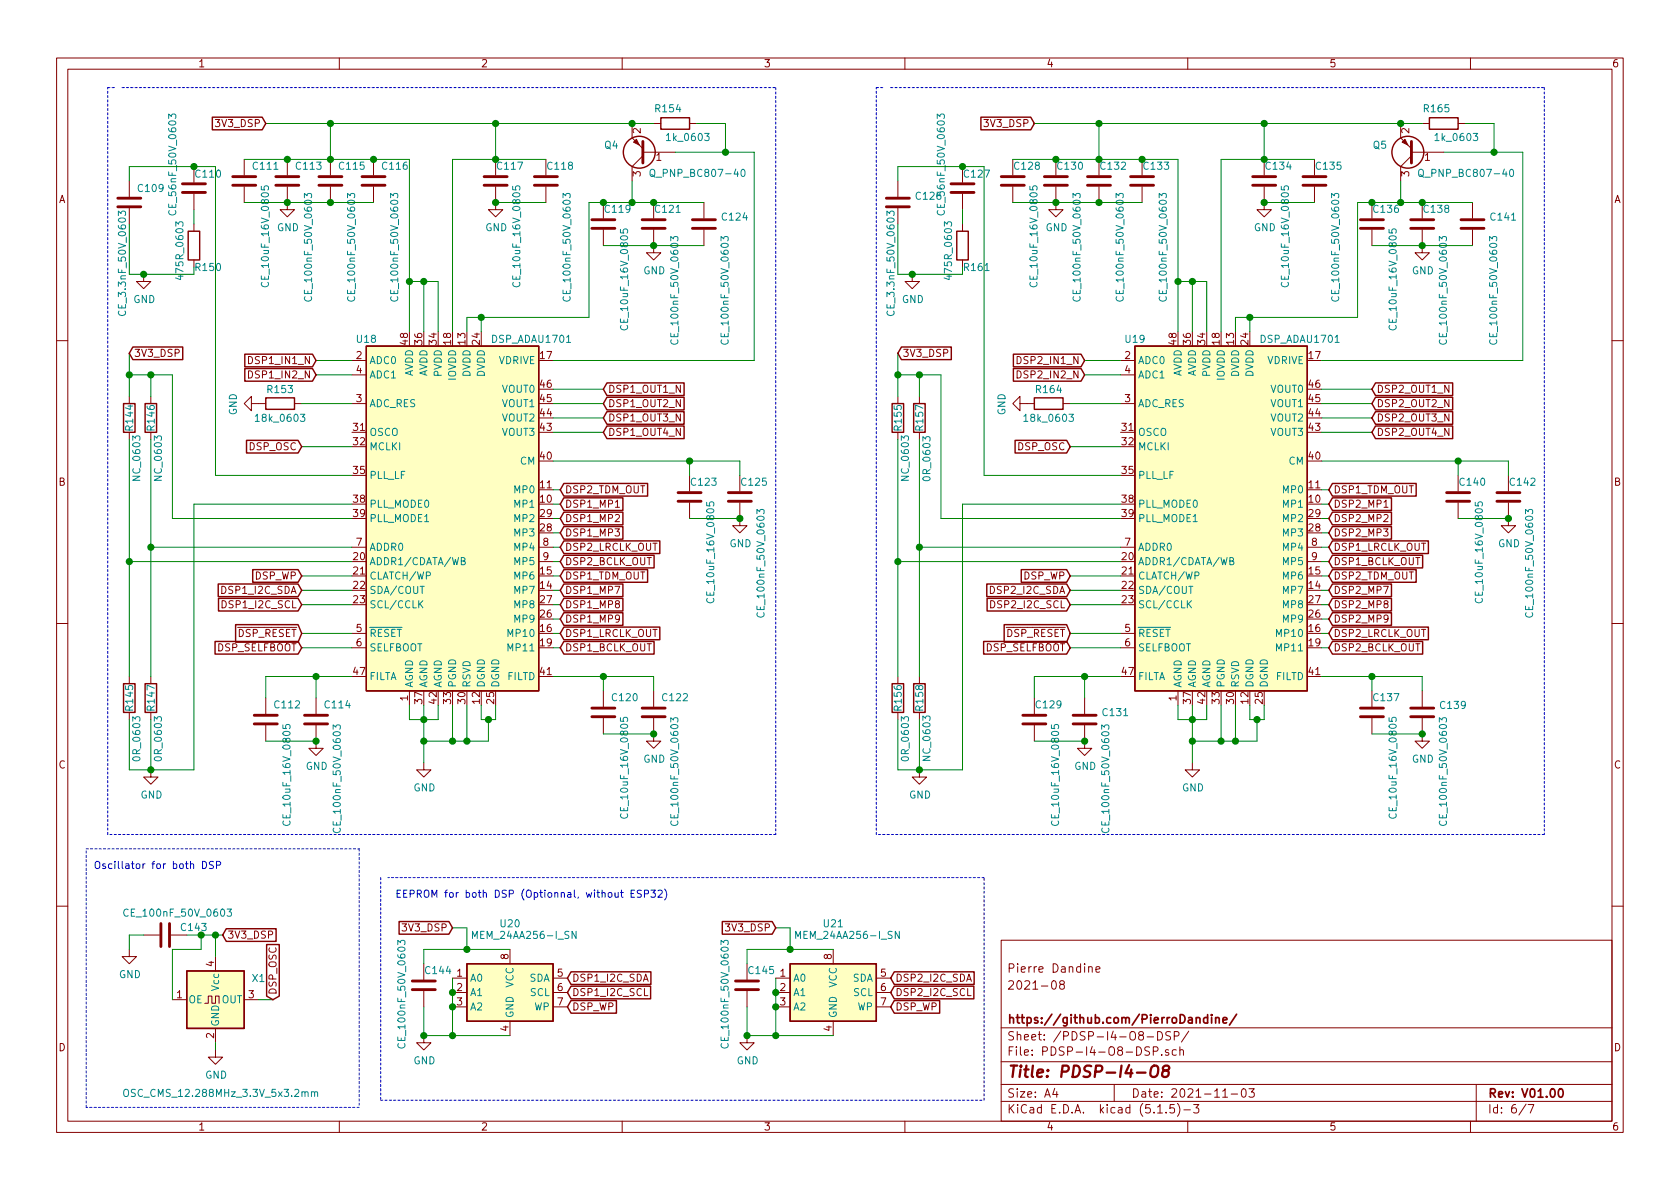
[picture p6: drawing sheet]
<svg xmlns="http://www.w3.org/2000/svg" width="297mm" height="210mm" viewBox="0 0 297 210" stroke-linecap="round" stroke-linejoin="round" font-family="sans-serif">
<g fill="none" stroke="#840000" stroke-width=".18">
<path d="M10 10.3h277v189.9h-277zM12 12.2h273v186.1h-273zM60 10.3v1.9M110 10.3v1.9M160 10.3v1.9M210 10.3v1.9M260 10.3v1.9M22.9 32v2.8M22.9 36.8v2.8M34.3 29.5v2.8M34.3 34.3v2.8M34.3 39.6v1.3"/>
<path d="M43.2 28.2v2.8M43.2 33v2.8M50.8 33v4.1h1.3l-1.3 1.2-1.3-1.2h1.3M50.8 28.2v2.8M58.4 28.2v2.8M58.4 33v2.8M66 28.2v2.8M66 33v2.8M87.6 33v4.1h1.3l-1.3 1.2-1.2-1.2h1.2M87.6 28.2v2.8M96.5 28.2v2.8M96.5 33v2.8"/>
<path d="M106.7 35.8v2.8M111.8 21.8v2.6l1.9 1.9M113.7 26.9h5.7M113.7 27.6l-1.9 1.9v2.5M115.6 35.8v2.8M115.6 21.8h1.2M121.9 21.8h1.3M124.5 35.8v2.8M158.7 32v2.8M158.7 36.8v2.8M170.2 29.5v2.8M170.2 34.3v2.8"/>
<path d="M170.2 39.6v1.3M179.1 28.2v2.8M179.1 33v2.8M186.7 33v4.1h1.3l-1.3 1.2-1.3-1.2h1.3M186.7 28.2v2.8M194.3 28.2v2.8M194.3 33v2.8M201.9 28.2v2.8M201.9 33v2.8M223.5 33v4.1h1.3l-1.3 1.2-1.3-1.2h1.3M223.5 28.2v2.8M232.4 28.2v2.8"/>
<path d="M232.4 33v2.8M242.6 35.8v2.8M247.6 21.8v2.6l2 1.9M249.6 27.6l-2 1.9v2.5M249.6 26.9h5.7M251.5 21.8h1.2M251.5 35.8v2.8M257.8 21.8h1.3M260.3 35.8v2.8M25.4 48.5v1.3h1.3l-1.3 1.2-1.3-1.2h1.3M34.3 46v1.2M106.7 40.6v2.8"/>
<path d="M115.6 40.6v4.1h1.2l-1.2 1.3-1.3-1.3h1.3M124.5 40.6v2.8M161.3 48.5v1.3h1.3l-1.3 1.2-1.3-1.2h1.3M170.2 46v1.2M242.6 40.6v2.8M251.5 40.6v4.1h1.2l-1.2 1.3-1.3-1.3h1.3M260.3 40.6v2.8M10 60.2h2M22.9 70.1v1.3M22.9 76.4v1.3M26.7 70.1v1.3M26.7 76.4v1.3"/>
<path d="M43.9 63a.64 .64 0 0 1 .8 .7 .64 .64 0 0 1-.8 .6zM43.9 65.6a.64 .64 0 0 1 .8 .6 .64 .64 0 0 1-.8 .6zM44.4 71.4v-1.3l-1.2 1.3 1.2 1.2v-1.2h2.6M52.1 71.4h1.2M62.2 71.4h2.6M62.2 63.7h2.6M62.2 66.3h2.6M158.7 70.1v1.3M158.7 76.4v1.3M162.6 70.1v1.3M162.6 76.4v1.3M179.8 65.6a.64 .64 0 0 1 .7 .6 .64 .64 0 0 1-.7 .6z"/>
<path d="M179.8 63a.64 .64 0 0 1 .7 .7 .64 .64 0 0 1-.7 .6zM180.3 71.4v-1.3l-1.2 1.3 1.2 1.2v-1.2h2.6M188 71.4h1.2M198.1 71.4h2.6M198.1 63.7h2.6M198.1 66.3h2.6M285 60.2h2M62.2 96.8h2.6M95.2 96.8h2.6M95.2 99.3h2.6M108.8 89.7h.7M121.9 84.1v2.8"/>
<path d="M121.9 88.9v2.8M130.8 88.9v4.1h1.3l-1.3 1.2-1.3-1.2h1.3M130.8 84.1v2.8M198.1 96.8h2.6M231.1 96.8h2.6M231.1 99.3h2.6M244.7 89.7h.7M257.8 84.1v2.8M257.8 88.9v2.8M266.7 88.9v4.1h1.3l-1.3 1.2-1.3-1.2h1.3M266.7 84.1v2.8M10 110.3h2"/>
<path d="M22.9 119.6v1.3M26.7 119.6v1.3M62.2 112h2.6M62.2 114.5h2.6M158.7 119.6v1.3M162.6 119.6v1.3M198.1 112h2.6M198.1 114.5h2.6M285 110.3h2M22.9 126v1.2M26.7 136.1v1.3h1.2l-1.2 1.3-1.3-1.3h1.3M26.7 126v1.2"/>
<path d="M47 123.4v2.8M47 128.3v2.8M55.9 128.3v4h1.2l-1.2 1.3-1.3-1.3h1.3M55.9 123.4v2.8M72.4 122.2v2.5M74.9 134.9v1.2h1.3l-1.3 1.3-1.2-1.3h1.2M106.7 122.2v2.8M106.7 127v2.8M115.6 127v4.1h1.2l-1.2 1.2-1.3-1.2h1.3M115.6 122.2v2.8M158.7 126v1.2M162.6 136.1v1.3h1.2l-1.2 1.3-1.3-1.3h1.3"/>
<path d="M162.6 126v1.2M182.9 123.4v2.8M182.9 128.3v2.8M191.8 128.3v4h1.2l-1.2 1.3-1.3-1.3h1.3M191.8 123.4v2.8M208.3 122.2v2.5M210.8 134.9v1.2h1.3l-1.3 1.3-1.3-1.3h1.3M242.6 122.2v2.8M242.6 127v2.8M251.5 127v4.1h1.2l-1.2 1.2-1.3-1.2h1.3M251.5 122.2v2.8M10 160.2h2"/>
<path d="M22.9 167.9v1.3h1.2l-1.2 1.2-1.3-1.2h1.3M25.4 165.3h2.8M30.2 165.3h2.8M30.5 176.8h2.5M36.2 177.4h.6v-1.3h.7v1.3h.6v-1.3h.6v1.3M38.1 169.2v2.5M43.2 176.8h2.5M74.9 170.4v2.8M74.9 175.3v2.7M80 173h2.5M80 175.5h2.5M80 178h2.5"/>
<path d="M90.2 167.9v2.5M97.8 173h2.5M97.8 175.5h2.5M97.8 178h2.5M113.9 174.8v1.3h.7M132.1 170.4v2.8M132.1 175.3v2.7M137.2 173h2.5M137.2 175.5h2.5M137.2 178h2.5M147.3 167.9v2.5M154.9 173h2.6"/>
<path d="M154.9 175.5h2.6M154.9 178h2.6M171.1 174.8v1.3h.6M177 166.3h108v32h-108zM186.1 173.6l.3-.2a.94 .94 0 0 1 0 1.5l-.4-.3-.1-.6zM187.6 174.1l-.2-.3 .1-.3a.48 .48 0 0 1 .6 .1v.4a.52 .52 0 0 0-.7 .2 .52 .52 0 0 0 .1 .6l.4 .1 .2-.1 .1-.4-.3-.3M192.5 171.1l.2-.2 .4 .1v.9M193.8 171.4l.7-.1-.1-.3-.4-.1-.2 .2v.8h.6M285 160.2h2M38.1 185.7v1.2h1.3l-1.3 1.3-1.3-1.3h1.3M38.1 181.9v2.5M60 198.3v1.9"/>
<path d="M74.9 183.1v1.3h1.3l-1.3 1.3-1.2-1.3h1.2M90.2 180.6v2.5M110 198.3v1.9M132.1 183.1v1.3h1.2l-1.2 1.3-1.3-1.3h1.3M147.3 180.6v2.5M160 198.3v1.9M177 194.8h108M177 191.8h108M177 187.8h108M177 181.8h108M186.5 192.5l-.4 1h1M186.8 193v1"/>
<path d="M197 191.8v3M202.8 183.4h1.2M203.9 185.9l.7-.1 .1-.2-.1-.4-.7-.1v1.5M204.7 182.4a.76 .76 0 0 1 .8 .8 .76 .76 0 0 1-.8 .7zM204.7 196.8h.8M205.4 186.5v.1M206.2 196.7v.1M206.6 185.7l-.4-.1-.2 .2 .1 .2 .5 .2v.3h-.6M207 182.5l-.6-.1-.3 .3 .1 .3 .7 .4v.4l-.2 .1-.6-.1M207.6 195.3h-.7l-.1 .7 .2-.1 .5 .1 .2 .2-.1 .5-.2 .1-.6-.1M207.6 183.2l.7-.1 .2-.2-.1-.3-.2-.2h-.6v1.5M208 185.7l-.5-.1-.2 .3v.6l.2 .1 .5-.1"/>
<path d="M208.2 195.1a1.71 1.71 0 0 1 0 2.3M208.6 185.7l.2-.1 .4 .1v.9M208.6 185.1v1.5M209.3 196.3h1.2M210 198.3v1.9M210.2 182.3l-1.3 2M211 195.3h1l-.5 .6 .4 .1v.7l-.2 .1-.7-.1M216.2 194h.8M217.7 193.5h1.1M219.6 192.7l.4-.2a.94 .94 0 0 1 0 1.5 .82 .82 0 0 1-.4-1.3zM220.8 192.5h1l-.5 .6 .4 .1v.7l-.2 .1-.7-.1M260 198.3v1.9"/>
<path d="M261 191.8v6.5M269.8 195.2l-1.2 2M270.2 195.3h1l-.6 1.5"/>
</g>
<path d="M213.5 179.4v1.5M214.2 179.4v.2M214.2 179.9v1M214.9 179.9v1M218.6 179.3l-1.2 2M213.5 180l-.4-.1-.3 .3 .1 .6 .2 .1 .4-.1M214.9 180.1l.3-.2 .3 .1 .1 .9M216.2 180.4l.7-.1v-.3l-.5-.1-.2 .2 .1 .7h.6M275.7 192.7l.2-.2a.81 .81 0 0 1 .6 .6 .81 .81 0 0 1-.3 .8l-.2 .1a.79 .79 0 0 1-.3-1.3z" fill="none" stroke="#840000" stroke-width=".3"/>
<path d="M201 189.7h1.5M203.6 188.7a.67 .67 0 0 1 1.1 0 1.43 1.43 0 0 1-.5 1.7l-.6-.1a1.41 1.41 0 0 1 0-1.6zM205.9 189.3l-.2-.2a.46 .46 0 0 1 .3-.7h.4l.3 .2a.45 .45 0 0 1-.4 .7h-.4a.66 .66 0 0 0-.3 1 .65 .65 0 0 0 .9 0 .65 .65 0 0 0 0-.9l-.2-.1" fill="none" stroke="#840000" stroke-width=".41"/>
<g fill="none" stroke="#840000" stroke-width=".51">
<path d="M20.8 36.6h4.1M20.8 35h4.1M32.3 34h4M32.3 32.5h4M41.1 31.2h4.1M41.1 32.8h4.1M48.8 31.2h4M48.8 32.8h4M56.4 31.2h4.1M56.4 32.8h4.1M64 31.2h4.1M64 32.8h4.1"/>
<path d="M85.6 31.2h4.1M85.6 32.8h4.1M94.5 31.2h4.1M94.5 32.8h4.1M104.6 38.9h4.1M113.5 38.9h4.1M113.7 25v3.8M122.4 38.9h4.1M156.7 36.6h4.1M156.7 35h4.1M168.1 34h4.1M168.1 32.5h4.1"/>
<path d="M177 31.2h4.1M177 32.8h4.1M184.7 31.2h4M184.7 32.8h4M192.3 31.2h4M192.3 32.8h4M199.9 31.2h4.1M199.9 32.8h4.1M221.5 31.2h4.1M221.5 32.8h4.1M230.4 31.2h4M230.4 32.8h4"/>
<path d="M240.5 38.9h4.1M249.4 38.9h4.1M249.6 25v3.8M258.3 38.9h4.1M104.6 40.4h4.1M113.5 40.4h4.1M122.4 40.4h4.1M240.5 40.4h4.1M249.4 40.4h4.1M258.3 40.4h4.1M119.9 87.1h4.1M119.9 88.6h4.1"/>
<path d="M128.8 87.1h4M128.8 88.6h4M255.8 87.1h4M255.8 88.6h4M264.7 87.1h4M264.7 88.6h4M45 126.5h4M45 128h4M53.8 126.5h4.1M53.8 128h4.1M104.6 125.2h4.1M104.6 126.7h4.1"/>
<path d="M113.5 125.2h4.1M113.5 126.7h4.1M180.8 126.5h4.1M180.8 128h4.1M189.7 126.5h4.1M189.7 128h4.1M240.5 125.2h4.1M240.5 126.7h4.1M249.4 125.2h4.1M249.4 126.7h4.1M28.4 163.3v4.1M30 163.3v4.1"/>
<path d="M72.9 173.5h4.1M72.9 175h4.1M130 173.5h4.1M130 175h4.1"/>
</g>
<g fill="none" stroke="#008484" stroke-width=".18">
<path d="M20.9 38.1v-.8l.5 .5 .1-.4 .5-.1 .2 .3-.1 .5M29.8 20.9v-.7l.5 .4 .1-.4h.5l.2 .2-.1 .5M29.9 37.2a.6 .6 0 0 0 .5 .9 .6 .6 0 0 0 .7-.6l-.1-.3M46.2 32.9v.6l.6 .1-.1-.5 .2-.2h.3l.3 .2-.2 .5M53.8 35v-.8l.5 .4 .1-.3h.6l.1 .1-.1 .6M61.4 35v-.8l.5 .4 .2-.3h.5l.1 .1-.1 .6M69.1 35v-.8l.4 .4 .2-.3h.5l.1 .1-.1 .6M90.7 32.9v.6l.6 .1-.2-.5 .3-.2h.3l.2 .2-.1 .5M99.5 35v-.8l.5 .4 .2-.3h.5l.1 .1-.1 .6M115 30.1l.1-.1a.42 .42 0 0 1 .6 .1 .88 .88 0 0 1-.2 1.1h-.4a1.07 1.07 0 0 1-.1-1.1zM115.2 30.9l.6 .4M131.2 30l.1-.1a.69 .69 0 0 1 .4 .7 .69 .69 0 0 1-.4 .6 .83 .83 0 0 1-.1-1.2z"/>
<path d="M156.8 38.1v-.8l.5 .5 .1-.4 .5-.1 .2 .3-.1 .5M165.7 20.9v-.7l.5 .4 .1-.4h.5l.2 .2-.1 .5M165.8 37.2a.6 .6 0 0 0 .5 .9 .6 .6 0 0 0 .7-.6l-.1-.3M182.1 32.9v.6l.6 .1-.1-.5 .2-.2h.3l.3 .2-.2 .5M189.7 35v-.8l.5 .4 .1-.3h.6l.1 .5-.1 .2M197.3 35v-.8l.5 .4 .1-.3h.6l.1 .1-.1 .6M205 35v-.8l.4 .4 .2-.3h.6v.5l-.1 .2M226.5 32.9v.6l.7 .1-.2-.5 .3-.2h.3l.2 .2-.1 .5M235.4 35v-.8l.5 .4 .1-.3h.7v.5l-.1 .2M250.9 30.1l.1-.1a.42 .42 0 0 1 .6 .1 .88 .88 0 0 1-.2 1.1h-.4a1.07 1.07 0 0 1-.1-1.1zM251.1 30.9l.6 .4M267 30.1l.2-.2a.69 .69 0 0 1 .4 .7 .69 .69 0 0 1-.4 .6l-.2-.2-.1-.3z"/>
<path d="M21.1 55a.6 .6 0 0 0 .4 .8 .6 .6 0 0 0 .7-.6l-.1-.2M46.3 49.9a.6 .6 0 0 0 .5 .9 .6 .6 0 0 0 .7-.6l-.2-.3M53.9 52.5a.6 .6 0 0 0 .5 .8 .6 .6 0 0 0 .7-.6l-.1-.2M61.6 52.5a.6 .6 0 0 0 .4 .8 .6 .6 0 0 0 .7-.6l-.1-.2M69.2 52.5a.6 .6 0 0 0 .4 .8 .6 .6 0 0 0 .7-.6l-.1-.2M90.8 49.9a.6 .6 0 0 0 .4 .9 .6 .6 0 0 0 .7-.6l-.1-.3M99.7 52.5a.6 .6 0 0 0 .4 .8 .6 .6 0 0 0 .7-.6l-.1-.2M109.7 40.6v.6h.6l-.1-.5 .2-.2h.3l.3 .2-.2 .5M109.8 57.6a.6 .6 0 0 0 .5 .8 .6 .6 0 0 0 .7-.6l-.2-.2M118.6 42.6v-.8l.5 .4 .1-.3h.5l.2 .2-.2 .5M127.5 42.6v-.8l.5 .4 .1-.3h.5l.2 .2-.2 .5M156.9 55a.6 .6 0 0 0 .5 .8 .6 .6 0 0 0 .7-.6l-.1-.2"/>
<path d="M182.2 49.9a.6 .6 0 0 0 .4 .9 .6 .6 0 0 0 .8-.6l-.2-.3M189.8 52.5a.6 .6 0 0 0 .5 .8 .6 .6 0 0 0 .7-.6l-.1-.2M197.5 52.5a.6 .6 0 0 0 .4 .8 .6 .6 0 0 0 .7-.6l-.1-.2M205.1 52.5a.6 .6 0 0 0 .4 .8 .6 .6 0 0 0 .7-.6l-.1-.2M226.7 49.9a.6 .6 0 0 0 .4 .9 .6 .6 0 0 0 .7-.6l-.1-.3M235.6 52.5a.6 .6 0 0 0 .4 .8 .6 .6 0 0 0 .7-.6l-.1-.2M245.6 40.6v.6h.6l-.1-.5 .2-.2h.3l.3 .2-.2 .5M245.7 57.6a.6 .6 0 0 0 .4 .8 .6 .6 0 0 0 .8-.6l-.2-.2M254.5 42.6v-.8l.5 .4 .1-.3h.5l.2 .2-.2 .5M263.4 42.6v-.8l.5 .4 .1-.3h.5l.1 .2-.1 .5M45.1 73.6l.4-.4v1.3M45.1 74.5h.7"/>
<path d="M100.2 60.5h.7M118.7 60.1a.6 .6 0 0 0 .4 .8 .6 .6 0 0 0 .8-.6l-.2-.2M127.6 60.1a.6 .6 0 0 0 .4 .8 .6 .6 0 0 0 .8-.6l-.2-.2M181 73.6l.4-.4v1.3M181 74.5h.7M236.1 60.5h.7M254.6 60.1a.6 .6 0 0 0 .4 .8 .6 .6 0 0 0 .8-.6l-.2-.2M263.5 60.1a.6 .6 0 0 0 .4 .8 .6 .6 0 0 0 .7-.6l-.1-.2M81.6 99.2h.5l.1-.2-.1-.3-.5-.1v1.3h.4l.2-.2 .1-.3-.3-.2M124.9 88.8v.6l.7 .1-.2-.5 .3-.3h.3l.2 .3-.1 .5M133.8 90.9v-.8l.5 .4 .1-.4h.6l.1 .2-.1 .6M217.4 99.2h.6l.1-.2-.1-.3-.6-.1v1.3h.5l.2-.2 .1-.3-.3-.2"/>
<path d="M260.8 88.8v.6l.6 .1-.1-.5 .3-.3h.3l.2 .3-.1 .5M269.7 90.9v-.8l.5 .4 .1-.4h.6l.1 .2-.1 .6M74.2 106.8l.6 .7M74.8 106.2l-.8 .8M125.1 105.8a.6 .6 0 0 0 .4 .8 .6 .6 0 0 0 .7-.6l-.1-.2M134 108.4a.6 .6 0 0 0 .4 .8 .6 .6 0 0 0 .7-.6l-.1-.2M210.1 106.8l.6 .7M210.7 106.2l-.8 .8M261 105.8a.6 .6 0 0 0 .4 .8 .6 .6 0 0 0 .7-.6l-.1-.2M269.8 108.4a.6 .6 0 0 0 .5 .8 .6 .6 0 0 0 .7-.6l-.1-.2M50 128.2v.6h.6l-.1-.4 .2-.3h.4l.2 .3-.1 .4M58.9 129v-.8l.5 .4 .1-.4h.5l.2 .2-.2 .6"/>
<path d="M109.7 126.9v.6l.6 .1-.1-.5 .2-.3h.3l.3 .3-.2 .5M118.6 127.7v-.8l.5 .4 .1-.3h.5l.2 .1-.2 .6M185.9 128.2v.6h.6l-.1-.4 .2-.3h.3l.3 .3-.2 .4M194.8 129v-.8l.5 .4 .1-.4 .6 .1 .1 .5-.2 .2M245.6 126.9v.6l.6 .1-.1-.5 .2-.3h.3l.3 .3-.2 .5M254.5 127.7v-.8l.5 .4 .1-.3h.5l.2 .1-.2 .6M50.1 145.2a.6 .6 0 0 0 .5 .8 .6 .6 0 0 0 .7-.6l-.1-.2M59 146.5a.6 .6 0 0 0 .5 .8 .6 .6 0 0 0 .7-.6l-.2-.2M109.8 143.9a.6 .6 0 0 0 .5 .8 .6 .6 0 0 0 .7-.6l-.2-.2M118.7 145.2a.6 .6 0 0 0 .4 .8 .6 .6 0 0 0 .8-.6l-.2-.2M186 145.2a.6 .6 0 0 0 .5 .8 .6 .6 0 0 0 .7-.6l-.2-.2M194.9 146.5a.6 .6 0 0 0 .4 .8 .6 .6 0 0 0 .8-.6l-.2-.2"/>
<path d="M245.7 143.9a.6 .6 0 0 0 .4 .8 .6 .6 0 0 0 .8-.6l-.2-.2M254.6 145.2a.6 .6 0 0 0 .4 .8 .6 .6 0 0 0 .8-.6l-.2-.2M22.7 160.9a.6 .6 0 0 0-.9 .4 .6 .6 0 0 0 .6 .7l.3-.1M40.2 160.8h.7l-.4 .4 .4 .2v.5l-.2 .1-.5-.1M70.3 167.1v-.8l.5 .4 .1-.4h.6l.1 .2-.1 .6M83.5 166v-1.3l.4 .9 .5-.9v1.3M101.9 164.7v1.3l-.8-1.3v1.3M127.5 167.1v-.8l.5 .4 .1-.4h.5l.2 .2-.2 .6M140.7 166v-1.3l.4 .9 .4-.9v1.3M159 164.7v1.3l-.7-1.3v1.3M21.9 192.8l.3-.2a.45 .45 0 0 1 .5 .5v.4l-.1 .3h-.6a1 1 0 0 1-.1-1zM55.1 193.2l.2-.1h.3v.8"/>
<path d="M55.6 193.2l.2-.1h.3l.1 .8M70.5 184.6a.6 .6 0 0 0 .4 .8 .6 .6 0 0 0 .7-.6l-.1-.2M127.6 184.6a.6 .6 0 0 0 .4 .8 .6 .6 0 0 0 .8-.6l-.2-.2"/>
</g>
<g fill="none" stroke="#840000" stroke-width=".25">
<path d="M37.5 20.7h8.9l.6 1.1-.6 1.2h-8.9zM116.8 20.8h5.1v2.1h-5.1zM173.4 20.7h8.8l.7 1.1-.7 1.2h-8.8zM252.7 20.8h5.1v2.1h-5.1zM33.3 40.9h2v5.1h-2zM169.2 40.9h2v5.1h-2zM21.8 71.4h2.1v5h-2.1zM23.5 61.4h8.8v2.2h-8.8l-.6-1.1zM25.7 71.4h2v5h-2zM43.3 62.6h11.9l.7 1.1-.7 1.2h-11.9zM43.3 65.2h11.9l.7 1.1-.7 1.1h-11.9zM43.6 77.9h9.1l.6 1.1-.6 1.1h-9.1z"/>
<path d="M47 70.4h5.1v2h-5.1zM64.8 61.2h30.4v61h-30.4zM107.3 67.7h13.7v2.2h-13.7l-.6-1.1zM107.3 75.3h13.7v2.3h-13.7l-.6-1.2zM107.3 72.8h13.7v2.2h-13.7l-.6-1.1zM107.3 70.3h13.7v2.2h-13.7l-.6-1.1zM157.7 71.4h2.1v5h-2.1zM159.4 61.4h8.8v2.2h-8.8l-.7-1.1zM161.5 71.4h2.1v5h-2.1zM179.2 65.2h11.9l.7 1.1-.7 1.1h-11.9zM179.2 62.6h11.9l.7 1.1-.7 1.2h-11.9zM179.5 77.9h9.1l.6 1.1-.6 1.1h-9.1z"/>
<path d="M182.9 70.4h5.1v2h-5.1zM200.7 61.2h30.4v61h-30.4zM243.2 72.8h13.6v2.2h-13.6l-.6-1.1zM243.2 75.3h13.6v2.3h-13.6l-.6-1.2zM243.2 70.3h13.6v2.2h-13.6l-.6-1.1zM243.2 67.7h13.6v2.2h-13.6l-.6-1.1zM99.7 85.5h14.8v2.2h-14.8l-.6-1.1zM99.7 95.7h17v2.2h-17l-.6-1.1zM99.7 98.2h15.9v2.2h-15.9l-.6-1.1zM99.7 88h10.4v2.3h-10.4l-.6-1.2zM99.7 90.6h10.4v2.2h-10.4l-.6-1.1zM99.7 93.1h10.4v2.2h-10.4l-.6-1.1z"/>
<path d="M235.6 88h10.4v2.3h-10.4l-.7-1.2zM235.6 93.1h10.4v2.2h-10.4l-.7-1.1zM235.6 90.6h10.4v2.2h-10.4l-.7-1.1zM235.6 98.2h15.9v2.2h-15.9l-.7-1.1zM235.6 95.7h17v2.2h-17l-.7-1.1zM235.6 85.5h14.8v2.2h-14.8l-.7-1.1zM38 113.4h14.7l.6 1.1-.6 1.2h-14.7zM38.6 103.3h14.1l.6 1.1-.6 1.1h-14.1zM38.6 105.8h14.1l.6 1.1-.6 1.1h-14.1zM41.7 110.5h11l.6 1.5-.6 1.6h-11zM44.7 100.7h8l.6 1.1-.6 1.2h-8zM99.7 100.7h14.8v2.3h-14.8l-.6-1.2z"/>
<path d="M99.7 110.9h17v2.2h-17l-.6-1.1zM99.7 113.4h15.9v2.3h-15.9l-.6-1.2zM99.7 103.3h10.4v2.2h-10.4l-.6-1.1zM99.7 105.8h10.4v2.2h-10.4l-.6-1.1zM99.7 108.4h10.4v2.2h-10.4l-.6-1.1zM173.9 113.4h14.7l.6 1.1-.6 1.2h-14.7zM174.5 103.3h14.1l.6 1.1-.6 1.1h-14.1zM174.5 105.8h14.1l.6 1.1-.6 1.1h-14.1zM177.5 110.5h11.1l.6 1.5-.6 1.6h-11.1zM180.6 100.7h8l.6 1.1-.6 1.2h-8zM235.6 108.4h10.4v2.2h-10.4l-.7-1.1zM235.6 105.8h10.4v2.2h-10.4l-.7-1.1z"/>
<path d="M235.6 103.3h10.4v2.2h-10.4l-.7-1.1zM235.6 113.4h15.9v2.3h-15.9l-.7-1.2zM235.6 110.9h17v2.2h-17l-.7-1.1zM235.6 100.7h14.8v2.3h-14.8l-.7-1.2zM21.8 120.9h2.1v5.1h-2.1zM25.7 120.9h2v5.1h-2zM157.7 120.9h2.1v5.1h-2.1zM161.5 120.9h2.1v5.1h-2.1zM33 171.7h10.2v10.2h-10.2zM40 164.2h8.8v2.3h-8.8l-.6-1.2zM47.1 167h2.3v9.1l-1.1 .7-1.2-.7zM70.6 163h8.8l.6 1.1-.6 1.1h-8.8z"/>
<path d="M82.5 170.4h15.3v10.2h-15.3zM101 171.9h14.1v2.2h-14.1l-.7-1.1zM101 174.4h14v2.2h-14l-.7-1.1zM101 176.9h8v2.3h-8l-.7-1.2zM127.7 163h8.8l.7 1.1-.7 1.1h-8.8zM139.7 170.4h15.2v10.2h-15.2zM158.1 174.4h14.1v2.2h-14.1l-.6-1.1zM158.1 171.9h14.1v2.2h-14.1l-.6-1.1zM158.1 176.9h8v2.3h-8l-.6-1.2z"/>
<circle cx="113" cy="26.9" r="2.82"/>
<circle cx="248.9" cy="26.9" r="2.82"/>
</g>
<g fill="#ffffc2" stroke="#ffffc2" stroke-width=".18">
<path d="M33 171.7h10.2v10.2h-10.2z"/>
<path d="M139.7 170.4h15.2v10.2h-15.2z"/>
<path d="M82.5 170.4h15.3v10.2h-15.3z"/>
<path d="M64.8 61.2h30.4v61h-30.4z"/>
<path d="M200.7 61.2h30.4v61h-30.4z"/>
</g>
<g fill="#840000" stroke="#840000" stroke-width=".18">
<path d="M247.9 25.1l.5-.5 .5 1z"/>
<path d="M112 25.1l.5-.5 .5 1z"/>
</g>
<g fill="none" stroke="#0000c2" stroke-width=".18" stroke-dasharray=".4 .4">
<path d="M19 15.5h1.3M21.6 15.5h115.6M137.2 15.5v132.1M154.9 15.5h1.3M157.5 15.5h115.5M273 15.5v132.1M15.2 150.1h48.3M19 147.6v-132.1M63.5 150.1v45.7M67.3 155.2v39.4M137.2 147.6h-118.2M154.9 147.6v-132.1"/>
<path d="M174 155.2h-105.4M273 147.6h-118.1M15.2 195.8v-45.7M63.5 195.8h-48.3M67.3 194.6h106.7M174 194.6v-39.4"/>
</g>
<g fill="none" stroke="#008400" stroke-width=".18">
<path d="M22.9 32v-2.5h15.2v54.6h24.1M22.9 39.6v8.9h11.4M34.3 37.1v2.5M43.2 35.8h22.8M43.2 28.2h29.2v30.5M47 21.8h68.6M58.4 21.8v6.4M87.6 35.8h8.9M87.6 21.8v6.4M96.5 28.2h-16.5v30.5M111.8 32v3.8M119.4 26.9h13.9v36.8h-35.5"/>
<path d="M123.2 21.8h5.1v5.1M124.5 35.8h-20.4v20.3h-21.6v2.6M158.7 32v-2.5h15.3v54.6h24.1M158.7 39.6v8.9h11.5M170.2 37.1v2.5M179.1 35.8h22.8M179.1 28.2h29.2v30.5M182.9 21.8h68.6M194.3 21.8v6.4M223.5 35.8h8.9M223.5 21.8v6.4M232.4 28.2h-16.5v30.5"/>
<path d="M247.6 32v3.8M255.3 26.9h13.9v36.8h-35.5M259.1 21.8h5.1v5.1M260.3 35.8h-20.3v20.3h-21.6v2.6M72.4 49.8h5.1v8.9M74.9 49.8v8.9M85.1 56.1v2.6M106.7 43.4h17.8M208.3 49.8h5.1v8.9M210.8 49.8v8.9M221 56.1v2.6M242.6 43.4h17.7"/>
<path d="M22.9 66.3h7.6v25.4h31.7M22.9 62.5v7.6M22.9 77.7v41.9M26.7 66.3v3.8M26.7 77.7v41.9M53.3 71.4h8.9M53.3 79h8.9M55.9 63.7h6.3M55.9 66.3h6.3M97.8 71.4h8.9M97.8 76.4h8.9M97.8 73.9h8.9"/>
<path d="M97.8 68.8h8.9M158.7 66.3h7.7v25.4h31.7M158.7 62.5v7.6M158.7 77.7v41.9M162.6 66.3v3.8M162.6 77.7v41.9M189.2 71.4h8.9M189.2 79h8.9M191.8 63.7h6.3M191.8 66.3h6.3M233.7 71.4h8.9M233.7 76.4h8.9"/>
<path d="M233.7 73.9h8.9M233.7 68.8h8.9M22.9 99.3h39.3M26.7 96.8h35.5M62.2 89.1h-27.9v47h-11.4v-8.9M97.8 96.8h1.3M97.8 94.2h1.3M97.8 91.7h1.3M97.8 89.1h1.3M97.8 99.3h1.3M97.8 86.6h1.3M97.8 81.5h33v2.6"/>
<path d="M121.9 91.7h8.9M121.9 81.5v2.6M158.7 99.3h39.4M162.6 96.8h35.5M198.1 89.1h-27.9v47h-11.5v-8.9M233.7 96.8h1.2M233.7 94.2h1.2M233.7 91.7h1.2M233.7 89.1h1.2M233.7 99.3h1.2M233.7 86.6h1.2M233.7 81.5h33v2.6"/>
<path d="M257.8 91.7h8.9M257.8 81.5v2.6M53.3 106.9h8.9M53.3 114.5h8.9M53.3 112h8.9M53.3 104.4h8.9M53.3 101.8h8.9M55.9 119.6v3.8M62.2 119.6h-15.2v3.8M97.8 106.9h1.3M97.8 119.6h17.8v2.6M97.8 114.5h1.3"/>
<path d="M97.8 112h1.3M97.8 109.5h1.3M97.8 104.4h1.3M97.8 101.8h1.3M106.7 119.6v2.6M189.2 106.9h8.9M189.2 114.5h8.9M189.2 112h8.9M189.2 104.4h8.9M189.2 101.8h8.9M191.8 119.6v3.8M198.1 119.6h-15.2v3.8"/>
<path d="M233.7 106.9h1.2M233.7 119.6h17.8v2.6M233.7 114.5h1.2M233.7 112h1.2M233.7 109.5h1.2M233.7 104.4h1.2M233.7 101.8h1.2M242.6 119.6v2.6M26.7 127.2v8.9M47 131.1h8.9M72.4 124.7v2.5h5.1v-2.5M74.9 124.7v10.2"/>
<path d="M80 124.7v6.4M82.5 124.7v6.4M85.1 124.7v2.5h2.5v-2.5M86.4 127.2v3.9h-11.5M106.7 129.8h8.9M162.6 127.2v8.9M182.9 131.1h8.9M208.3 124.7v2.5h5.1v-2.5M210.8 124.7v10.2M215.9 124.7v6.4M218.4 124.7v6.4M221 124.7v2.5h2.5v-2.5"/>
<path d="M222.2 127.2v3.9h-11.4M242.6 129.8h8.9M25.4 165.3h-2.5v2.6M33 165.3h6.4M35.6 165.3v2.6h-5.1v8.9M38.1 165.3v3.9M45.7 176.8h2.6M74.9 178v5.1h15.3M80 173v10.1M80 164.1h2.5v3.8M90.2 167.9h-15.3v2.5M132.1 178v5.1h15.2"/>
<path d="M137.2 173v10.1M137.2 164.1h2.5v3.8M147.3 167.9h-15.2v2.5M38.1 184.4v1.3"/>
</g>
<path d="M35.8 152.3a.64 .64 0 0 1 .7 .7 .64 .64 0 0 1-.7 .6zM37.7 152.4l-.4-.1-.2 .1-.1 .3 .1 .2 .5 .2 .1 .3-.2 .2-.5-.1M38.3 153l.6-.1 .1-.2-.1-.3-.1-.1h-.5v1.3M111.6 158h.4M112.2 157.4h-.6v1.3h.6M113.4 157.5l-.5-.1-.2 .1v.4l.6 .2 .1 .3-.2 .3-.5-.1M113.9 158.1l.7-.1v-.5l-.2-.1h-.5v1.3M115.1 157.4h.8l-.5 .5 .4 .1v.5l-.2 .2-.5-.2M116.4 157.5l.4-.1 .3 .4-.8 .9h.8M117.5 157.2a1.4 1.4 0 0 1 0 2" fill="none" stroke="#0000c2" stroke-width=".18"/>
<g fill="#008400" stroke="#008400" stroke-width=".25">
<circle cx="247.7" cy="21.8" r=".51"/>
<circle cx="80" cy="131.1" r=".51"/>
<circle cx="58.4" cy="28.2" r=".51"/>
<circle cx="218.4" cy="131.1" r=".51"/>
<circle cx="111.8" cy="21.8" r=".51"/>
<circle cx="58.4" cy="35.8" r=".51"/>
<circle cx="222.3" cy="127.2" r=".51"/>
<circle cx="34.3" cy="29.5" r=".51"/>
<circle cx="25.4" cy="48.5" r=".51"/>
<circle cx="194.3" cy="28.2" r=".51"/>
<circle cx="137.2" cy="183.1" r=".51"/>
<circle cx="66" cy="28.2" r=".51"/>
<circle cx="194.3" cy="35.8" r=".51"/>
<circle cx="72.4" cy="49.8" r=".51"/>
<circle cx="50.8" cy="35.8" r=".51"/>
<circle cx="139.7" cy="167.9" r=".51"/>
<circle cx="50.8" cy="28.2" r=".51"/>
<circle cx="132.1" cy="183.1" r=".51"/>
<circle cx="82.6" cy="131.1" r=".51"/>
<circle cx="74.9" cy="127.2" r=".51"/>
<circle cx="162.6" cy="96.8" r=".51"/>
<circle cx="87.6" cy="21.8" r=".51"/>
<circle cx="251.5" cy="129.8" r=".51"/>
<circle cx="191.8" cy="131.1" r=".51"/>
<circle cx="74.9" cy="131.1" r=".51"/>
<circle cx="162.6" cy="136.1" r=".51"/>
<circle cx="86.4" cy="127.2" r=".51"/>
<circle cx="128.3" cy="26.9" r=".51"/>
<circle cx="111.8" cy="35.8" r=".51"/>
<circle cx="55.9" cy="119.6" r=".51"/>
<circle cx="80" cy="175.5" r=".51"/>
<circle cx="80" cy="178" r=".51"/>
<circle cx="121.9" cy="81.5" r=".51"/>
<circle cx="137.2" cy="175.5" r=".51"/>
<circle cx="137.2" cy="178" r=".51"/>
<circle cx="162.6" cy="66.3" r=".51"/>
<circle cx="215.9" cy="131.1" r=".51"/>
<circle cx="158.8" cy="66.3" r=".51"/>
<circle cx="201.9" cy="28.2" r=".51"/>
<circle cx="130.8" cy="91.7" r=".51"/>
<circle cx="106.7" cy="119.6" r=".51"/>
<circle cx="251.5" cy="43.4" r=".51"/>
<circle cx="80" cy="183.1" r=".51"/>
<circle cx="251.5" cy="35.8" r=".51"/>
<circle cx="82.6" cy="167.9" r=".51"/>
<circle cx="74.9" cy="183.1" r=".51"/>
<circle cx="242.6" cy="35.8" r=".51"/>
<circle cx="221" cy="56.1" r=".51"/>
<circle cx="55.9" cy="131.1" r=".51"/>
<circle cx="106.7" cy="35.8" r=".51"/>
<circle cx="115.6" cy="129.8" r=".51"/>
<circle cx="38.1" cy="165.3" r=".51"/>
<circle cx="85.1" cy="56.1" r=".51"/>
<circle cx="161.3" cy="48.5" r=".51"/>
<circle cx="22.9" cy="66.3" r=".51"/>
<circle cx="26.7" cy="66.3" r=".51"/>
<circle cx="242.6" cy="119.6" r=".51"/>
<circle cx="257.8" cy="81.5" r=".51"/>
<circle cx="26.7" cy="136.1" r=".51"/>
<circle cx="191.8" cy="119.6" r=".51"/>
<circle cx="170.2" cy="29.5" r=".51"/>
<circle cx="22.9" cy="99.3" r=".51"/>
<circle cx="87.6" cy="28.2" r=".51"/>
<circle cx="208.3" cy="49.8" r=".51"/>
<circle cx="74.9" cy="49.8" r=".51"/>
<circle cx="210.8" cy="131.1" r=".51"/>
<circle cx="247.7" cy="35.8" r=".51"/>
<circle cx="186.7" cy="35.8" r=".51"/>
<circle cx="264.2" cy="26.9" r=".51"/>
<circle cx="87.6" cy="35.8" r=".51"/>
<circle cx="186.7" cy="28.2" r=".51"/>
<circle cx="266.7" cy="91.7" r=".51"/>
<circle cx="58.4" cy="21.8" r=".51"/>
<circle cx="26.7" cy="96.8" r=".51"/>
<circle cx="210.8" cy="49.8" r=".51"/>
<circle cx="223.5" cy="21.8" r=".51"/>
<circle cx="210.8" cy="127.2" r=".51"/>
<circle cx="158.8" cy="99.3" r=".51"/>
<circle cx="223.5" cy="35.8" r=".51"/>
<circle cx="35.6" cy="165.3" r=".51"/>
<circle cx="115.6" cy="43.4" r=".51"/>
<circle cx="194.3" cy="21.8" r=".51"/>
<circle cx="115.6" cy="35.8" r=".51"/>
<circle cx="223.5" cy="28.2" r=".51"/>
</g>
<text font-size="2.8" fill="#840000" x="178" y="190.5">Title: PDSP-I4-O8</text>
<g font-size="2.1" fill="#840000">
<text x="178" y="172">Pierre Dandine</text>
<text x="178" y="175">2021-08</text>
<text x="178" y="184">Sheet: /PDSP-I4-O8-DSP/</text>
<text x="178" y="181">https://github.com/PierroDandine/</text>
<text x="178" y="186.7">File: PDSP-I4-O8-DSP.sch</text>
<text x="178" y="196.9">KiCad E.D.A. kicad (5.1.5)-3</text>
<text x="178" y="194.1">Size: A4</text>
<text x="200" y="194.1">Date: 2021-11-03</text>
<text x="263" y="194.1">Rev: V01.00</text>
<text x="263" y="196.9">Id: 6/7</text>
</g>
<g font-size="1.8" fill="#840000">
<text x="35" y="11.9">1</text>
<text x="85" y="11.9">2</text>
<text x="135" y="11.9">3</text>
<text x="185" y="11.9">4</text>
<text x="235" y="11.9">5</text>
<text x="285" y="11.9">6</text>
<text x="38.4" y="22.5">3V3_DSP</text>
<text x="113.3" y="23.6" transform="rotate(-90 113.3 23.6)">2</text>
<text x="174.3" y="22.5">3V3_DSP</text>
<text x="249.2" y="23.6" transform="rotate(-90 249.2 23.6)">2</text>
<text x="116" y="28.4">1</text>
<text x="251.9" y="28.4">1</text>
<text x="10.4" y="35.9">A</text>
<text x="113.3" y="31.2" transform="rotate(-90 113.3 31.2)">3</text>
<text x="249.2" y="31.2" transform="rotate(-90 249.2 31.2)">3</text>
<text x="285.4" y="35.9">A</text>
<text x="23.6" y="63.1">3V3_DSP</text>
<text x="44.5" y="64.4">DSP1_IN1_N</text>
<text x="63" y="63.5">2</text>
<text x="72.1" y="60.9" transform="rotate(-90 72.1 60.9)">48</text>
<text x="74.7" y="60.9" transform="rotate(-90 74.7 60.9)">36</text>
<text x="77.2" y="60.9" transform="rotate(-90 77.2 60.9)">34</text>
<text x="79.8" y="60.9" transform="rotate(-90 79.8 60.9)">18</text>
<text x="82.3" y="60.9" transform="rotate(-90 82.3 60.9)">13</text>
<text x="84.8" y="60.9" transform="rotate(-90 84.8 60.9)">24</text>
<text x="95.6" y="63.5">17</text>
<text x="159.5" y="63.1">3V3_DSP</text>
<text x="180.4" y="64.4">DSP2_IN1_N</text>
<text x="198.9" y="63.5">2</text>
<text x="208" y="60.9" transform="rotate(-90 208 60.9)">48</text>
<text x="210.6" y="60.9" transform="rotate(-90 210.6 60.9)">36</text>
<text x="213.1" y="60.9" transform="rotate(-90 213.1 60.9)">34</text>
<text x="215.6" y="60.9" transform="rotate(-90 215.6 60.9)">18</text>
<text x="218.2" y="60.9" transform="rotate(-90 218.2 60.9)">13</text>
<text x="220.7" y="60.9" transform="rotate(-90 220.7 60.9)">24</text>
<text x="231.4" y="63.5">17</text>
<text x="44.5" y="66.9">DSP1_IN2_N</text>
<text x="63" y="71.1">3</text>
<text x="63" y="66">4</text>
<text x="95.6" y="71.1">45</text>
<text x="95.6" y="68.6">46</text>
<text x="107.5" y="69.5">DSP1_OUT1_N</text>
<text x="180.4" y="66.9">DSP2_IN2_N</text>
<text x="198.9" y="71.1">3</text>
<text x="198.9" y="66">4</text>
<text x="231.4" y="71.1">45</text>
<text x="231.4" y="68.6">46</text>
<text x="243.4" y="69.5">DSP2_OUT1_N</text>
<text x="62.5" y="76.2">31</text>
<text x="95.6" y="76.2">43</text>
<text x="95.6" y="73.7">44</text>
<text x="107.5" y="77.1">DSP1_OUT4_N</text>
<text x="107.5" y="74.5">DSP1_OUT3_N</text>
<text x="107.5" y="72">DSP1_OUT2_N</text>
<text x="198.4" y="76.2">31</text>
<text x="231.4" y="76.2">43</text>
<text x="231.4" y="73.7">44</text>
<text x="243.4" y="74.5">DSP2_OUT3_N</text>
<text x="243.4" y="77.1">DSP2_OUT4_N</text>
<text x="243.4" y="72">DSP2_OUT2_N</text>
<text x="44.1" y="79.6">DSP_OSC</text>
<text x="62.5" y="78.7">32</text>
<text x="62.5" y="83.8">35</text>
<text x="95.6" y="81.3">40</text>
<text x="180" y="79.6">DSP_OSC</text>
<text x="198.4" y="78.7">32</text>
<text x="198.4" y="83.8">35</text>
<text x="231.4" y="81.3">40</text>
<text x="10.4" y="85.9">B</text>
<text x="62.5" y="88.9">38</text>
<text x="95.6" y="88.9">10</text>
<text x="95.6" y="86.4">11</text>
<text x="99.8" y="87.2">DSP2_TDM_OUT</text>
<text x="99.8" y="89.8">DSP1_MP1</text>
<text x="198.4" y="88.9">38</text>
<text x="231.4" y="88.9">10</text>
<text x="231.4" y="86.4">11</text>
<text x="235.7" y="89.8">DSP2_MP1</text>
<text x="235.7" y="87.2">DSP1_TDM_OUT</text>
<text x="285.4" y="85.9">B</text>
<text x="62.5" y="91.4">39</text>
<text x="95.6" y="94">28</text>
<text x="95.6" y="91.4">29</text>
<text x="99.8" y="92.3">DSP1_MP2</text>
<text x="99.8" y="94.9">DSP1_MP3</text>
<text x="198.4" y="91.4">39</text>
<text x="231.4" y="94">28</text>
<text x="231.4" y="91.4">29</text>
<text x="235.7" y="94.9">DSP2_MP3</text>
<text x="235.7" y="92.3">DSP2_MP2</text>
<text x="62.5" y="99.1">20</text>
<text x="62.5" y="101.6">21</text>
<text x="63" y="96.5">7</text>
<text x="95.6" y="101.6">15</text>
<text x="96" y="96.5">8</text>
<text x="96" y="99.1">9</text>
<text x="99.8" y="97.4">DSP2_LRCLK_OUT</text>
<text x="99.8" y="99.9">DSP2_BCLK_OUT</text>
<text x="198.4" y="99.1">20</text>
<text x="198.4" y="101.6">21</text>
<text x="198.9" y="96.5">7</text>
<text x="231.4" y="101.6">15</text>
<text x="231.9" y="96.5">8</text>
<text x="231.9" y="99.1">9</text>
<text x="235.7" y="99.9">DSP1_BCLK_OUT</text>
<text x="235.7" y="97.4">DSP1_LRCLK_OUT</text>
<text x="39.5" y="105">DSP1_I2C_SDA</text>
<text x="39.7" y="107.6">DSP1_I2C_SCL</text>
<text x="45.1" y="102.5">DSP_WP</text>
<text x="62.5" y="104.1">22</text>
<text x="62.5" y="106.7">23</text>
<text x="95.6" y="104.1">14</text>
<text x="95.6" y="106.7">27</text>
<text x="99.8" y="102.5">DSP1_TDM_OUT</text>
<text x="99.8" y="105">DSP1_MP7</text>
<text x="99.8" y="107.6">DSP1_MP8</text>
<text x="175.4" y="105">DSP2_I2C_SDA</text>
<text x="175.6" y="107.6">DSP2_I2C_SCL</text>
<text x="181" y="102.5">DSP_WP</text>
<text x="198.4" y="104.1">22</text>
<text x="198.4" y="106.7">23</text>
<text x="231.4" y="104.1">14</text>
<text x="231.4" y="106.7">27</text>
<text x="235.7" y="107.6">DSP2_MP8</text>
<text x="235.7" y="105">DSP2_MP7</text>
<text x="235.7" y="102.5">DSP2_TDM_OUT</text>
<text x="42" y="112.6">DSP_RESET</text>
<text x="63" y="111.8">5</text>
<text x="95.6" y="111.8">16</text>
<text x="95.6" y="109.2">26</text>
<text x="99.8" y="112.6">DSP1_LRCLK_OUT</text>
<text x="99.8" y="110.1">DSP1_MP9</text>
<text x="177.9" y="112.6">DSP_RESET</text>
<text x="198.9" y="111.8">5</text>
<text x="231.4" y="111.8">16</text>
<text x="231.4" y="109.2">26</text>
<text x="235.7" y="110.1">DSP2_MP9</text>
<text x="235.7" y="112.6">DSP2_LRCLK_OUT</text>
<text x="38.3" y="115.2">DSP_SELFBOOT</text>
<text x="62.5" y="119.4">47</text>
<text x="63" y="114.3">6</text>
<text x="95.6" y="114.3">19</text>
<text x="95.6" y="119.4">41</text>
<text x="99.8" y="115.2">DSP1_BCLK_OUT</text>
<text x="174.2" y="115.2">DSP_SELFBOOT</text>
<text x="198.4" y="119.4">47</text>
<text x="198.9" y="114.3">6</text>
<text x="231.4" y="114.3">19</text>
<text x="231.4" y="119.4">41</text>
<text x="235.7" y="115.2">DSP2_BCLK_OUT</text>
<text x="72.1" y="123.9" transform="rotate(-90 72.1 123.9)">1</text>
<text x="74.7" y="124.4" transform="rotate(-90 74.7 124.4)">37</text>
<text x="77.2" y="124.4" transform="rotate(-90 77.2 124.4)">42</text>
<text x="79.8" y="124.4" transform="rotate(-90 79.8 124.4)">33</text>
<text x="82.3" y="124.4" transform="rotate(-90 82.3 124.4)">30</text>
<text x="84.8" y="124.4" transform="rotate(-90 84.8 124.4)">12</text>
<text x="87.4" y="124.4" transform="rotate(-90 87.4 124.4)">25</text>
<text x="208" y="123.9" transform="rotate(-90 208 123.9)">1</text>
<text x="210.6" y="124.4" transform="rotate(-90 210.6 124.4)">37</text>
<text x="213.1" y="124.4" transform="rotate(-90 213.1 124.4)">42</text>
<text x="215.6" y="124.4" transform="rotate(-90 215.6 124.4)">33</text>
<text x="218.2" y="124.4" transform="rotate(-90 218.2 124.4)">30</text>
<text x="220.7" y="124.4" transform="rotate(-90 220.7 124.4)">12</text>
<text x="223.3" y="124.4" transform="rotate(-90 223.3 124.4)">25</text>
<text x="10.4" y="135.9">C</text>
<text x="285.4" y="135.9">C</text>
<text x="40.2" y="166">3V3_DSP</text>
<text x="71.5" y="164.7">3V3_DSP</text>
<text x="128.6" y="164.7">3V3_DSP</text>
<text x="37.8" y="170.9" transform="rotate(-90 37.8 170.9)">4</text>
<text x="80.8" y="172.7">1</text>
<text x="89.9" y="169.6" transform="rotate(-90 89.9 169.6)">8</text>
<text x="98.6" y="172.7">5</text>
<text x="101.1" y="173.6">DSP1_I2C_SDA</text>
<text x="137.9" y="172.7">1</text>
<text x="147.1" y="169.6" transform="rotate(-90 147.1 169.6)">8</text>
<text x="155.7" y="172.7">5</text>
<text x="158.3" y="173.6">DSP2_I2C_SDA</text>
<text x="31.3" y="176.5">1</text>
<text x="44" y="176.5">3</text>
<text x="48.9" y="176" transform="rotate(-90 48.9 176)">DSP_OSC</text>
<text x="80.8" y="175.3">2</text>
<text x="80.8" y="177.8">3</text>
<text x="98.6" y="175.3">6</text>
<text x="98.6" y="177.8">7</text>
<text x="101.1" y="176.1">DSP1_I2C_SCL</text>
<text x="101.1" y="178.7">DSP_WP</text>
<text x="137.9" y="175.3">2</text>
<text x="137.9" y="177.8">3</text>
<text x="155.7" y="175.3">6</text>
<text x="155.7" y="177.8">7</text>
<text x="158.3" y="176.1">DSP2_I2C_SCL</text>
<text x="158.3" y="178.7">DSP_WP</text>
<text x="10.4" y="185.9">D</text>
<text x="37.8" y="183.6" transform="rotate(-90 37.8 183.6)">2</text>
<text x="89.9" y="182.3" transform="rotate(-90 89.9 182.3)">4</text>
<text x="147.1" y="182.3" transform="rotate(-90 147.1 182.3)">4</text>
<text x="285.4" y="185.9">D</text>
<text x="35" y="199.9">1</text>
<text x="85" y="199.9">2</text>
<text x="135" y="199.9">3</text>
<text x="185" y="199.9">4</text>
<text x="235" y="199.9">5</text>
<text x="285" y="199.9">6</text>
</g>
<g font-size="1.8" fill="#008484">
<text x="116" y="19.9">R154</text>
<text x="251.9" y="19.9">R165</text>
<text x="106.9" y="26.3">Q4</text>
<text x="118.2" y="24.9">1k_0603</text>
<text x="242.8" y="26.3">Q5</text>
<text x="254.1" y="24.9">1k_0603</text>
<text x="24.5" y="34">C109</text>
<text x="34.7" y="31.4">C110</text>
<text x="44.9" y="30">C111</text>
<text x="52.5" y="30">C113</text>
<text x="60.1" y="30">C115</text>
<text x="67.7" y="30">C116</text>
<text x="88" y="30">C117</text>
<text x="96.9" y="30">C118</text>
<text x="115.8" y="31.3">Q_PNP_BC807-40</text>
<text x="162.1" y="35.3">C126</text>
<text x="170.6" y="31.4">C127</text>
<text x="179.5" y="30">C128</text>
<text x="187.1" y="30">C130</text>
<text x="194.7" y="30">C132</text>
<text x="202.3" y="30">C133</text>
<text x="223.9" y="30">C134</text>
<text x="232.8" y="30">C135</text>
<text x="251.7" y="31.3">Q_PNP_BC807-40</text>
<text x="31.2" y="37.4" transform="rotate(-90 31.2 37.4)">CE_56nF_50V_0603</text>
<text x="49" y="40.9">GND</text>
<text x="85.8" y="40.9">GND</text>
<text x="107.1" y="37.6">C119</text>
<text x="116" y="37.6">C121</text>
<text x="127.8" y="39">C124</text>
<text x="167.1" y="37.4" transform="rotate(-90 167.1 37.4)">CE_56nF_50V_0603</text>
<text x="184.9" y="40.9">GND</text>
<text x="221.7" y="40.9">GND</text>
<text x="243" y="37.6">C136</text>
<text x="251.9" y="37.6">C138</text>
<text x="263.7" y="39">C141</text>
<text x="23.6" y="53.6">GND</text>
<text x="32.4" y="48.9" transform="rotate(-90 32.4 48.9)">475R_0603</text>
<text x="47.5" y="50.1" transform="rotate(-90 47.5 50.1)">CE_10uF_16V_0805</text>
<text x="55.2" y="52.5" transform="rotate(-90 55.2 52.5)">CE_100nF_50V_0603</text>
<text x="62.8" y="52.5" transform="rotate(-90 62.8 52.5)">CE_100nF_50V_0603</text>
<text x="70.4" y="52.5" transform="rotate(-90 70.4 52.5)">CE_100nF_50V_0603</text>
<text x="92" y="50.1" transform="rotate(-90 92 50.1)">CE_10uF_16V_0805</text>
<text x="100.9" y="52.5" transform="rotate(-90 100.9 52.5)">CE_100nF_50V_0603</text>
<text x="113.7" y="48.5">GND</text>
<text x="159.5" y="53.6">GND</text>
<text x="168.3" y="48.9" transform="rotate(-90 168.3 48.9)">475R_0603</text>
<text x="183.4" y="50.1" transform="rotate(-90 183.4 50.1)">CE_10uF_16V_0805</text>
<text x="191.1" y="52.5" transform="rotate(-90 191.1 52.5)">CE_100nF_50V_0603</text>
<text x="198.7" y="52.5" transform="rotate(-90 198.7 52.5)">CE_100nF_50V_0603</text>
<text x="206.3" y="52.5" transform="rotate(-90 206.3 52.5)">CE_100nF_50V_0603</text>
<text x="227.9" y="50.1" transform="rotate(-90 227.9 50.1)">CE_10uF_16V_0805</text>
<text x="236.8" y="52.5" transform="rotate(-90 236.8 52.5)">CE_100nF_50V_0603</text>
<text x="249.6" y="48.5">GND</text>
<text x="22.3" y="55.1" transform="rotate(-90 22.3 55.1)">CE_3.3nF_50V_0603</text>
<text x="111" y="57.7" transform="rotate(-90 111 57.7)">CE_10uF_16V_0805</text>
<text x="158.2" y="55.1" transform="rotate(-90 158.2 55.1)">CE_3.3nF_50V_0603</text>
<text x="246.9" y="57.7" transform="rotate(-90 246.9 57.7)">CE_10uF_16V_0805</text>
<text x="63.1" y="60.6">U18</text>
<text x="65.3" y="64.4">ADC0</text>
<text x="87.1" y="60.6">DSP_ADAU1701</text>
<text x="88.2" y="64.4">VDRIVE</text>
<text x="119.9" y="60.1" transform="rotate(-90 119.9 60.1)">CE_100nF_50V_0603</text>
<text x="128.8" y="60.1" transform="rotate(-90 128.8 60.1)">CE_100nF_50V_0603</text>
<text x="199" y="60.6">U19</text>
<text x="201.2" y="64.4">ADC0</text>
<text x="223" y="60.6">DSP_ADAU1701</text>
<text x="224.1" y="64.4">VDRIVE</text>
<text x="255.8" y="60.1" transform="rotate(-90 255.8 60.1)">CE_100nF_50V_0603</text>
<text x="264.7" y="60.1" transform="rotate(-90 264.7 60.1)">CE_100nF_50V_0603</text>
<text x="47.4" y="69.5">R153</text>
<text x="65.3" y="66.9">ADC1</text>
<text x="73" y="66.7" transform="rotate(-90 73 66.7)">AVDD</text>
<text x="75.6" y="66.7" transform="rotate(-90 75.6 66.7)">AVDD</text>
<text x="78.1" y="66.6" transform="rotate(-90 78.1 66.6)">PVDD</text>
<text x="80.6" y="67.3" transform="rotate(-90 80.6 67.3)">IOVDD</text>
<text x="83.2" y="66.7" transform="rotate(-90 83.2 66.7)">DVDD</text>
<text x="85.7" y="66.7" transform="rotate(-90 85.7 66.7)">DVDD</text>
<text x="88.8" y="69.5">VOUT0</text>
<text x="183.3" y="69.5">R164</text>
<text x="201.2" y="66.9">ADC1</text>
<text x="208.9" y="66.7" transform="rotate(-90 208.9 66.7)">AVDD</text>
<text x="211.5" y="66.7" transform="rotate(-90 211.5 66.7)">AVDD</text>
<text x="214" y="66.6" transform="rotate(-90 214 66.6)">PVDD</text>
<text x="216.5" y="67.3" transform="rotate(-90 216.5 67.3)">IOVDD</text>
<text x="219.1" y="66.7" transform="rotate(-90 219.1 66.7)">DVDD</text>
<text x="221.6" y="66.7" transform="rotate(-90 221.6 66.7)">DVDD</text>
<text x="224.7" y="69.5">VOUT0</text>
<text x="23.5" y="76" transform="rotate(-90 23.5 76)">R144</text>
<text x="27.4" y="76" transform="rotate(-90 27.4 76)">R146</text>
<text x="41.9" y="73.5" transform="rotate(-90 41.9 73.5)">GND</text>
<text x="45.6" y="74.6">18k_0603</text>
<text x="65.3" y="72">ADC_RES</text>
<text x="65.3" y="77.1">OSCO</text>
<text x="88.8" y="77.1">VOUT3</text>
<text x="88.8" y="74.5">VOUT2</text>
<text x="88.8" y="72">VOUT1</text>
<text x="159.4" y="76" transform="rotate(-90 159.4 76)">R155</text>
<text x="163.2" y="76" transform="rotate(-90 163.2 76)">R157</text>
<text x="177.8" y="73.5" transform="rotate(-90 177.8 73.5)">GND</text>
<text x="181.5" y="74.6">18k_0603</text>
<text x="201.2" y="72">ADC_RES</text>
<text x="201.2" y="77.1">OSCO</text>
<text x="224.7" y="77.1">VOUT3</text>
<text x="224.7" y="74.5">VOUT2</text>
<text x="224.7" y="72">VOUT1</text>
<text x="65.3" y="79.6">MCLKI</text>
<text x="92" y="82.2">CM</text>
<text x="201.2" y="79.6">MCLKI</text>
<text x="227.9" y="82.2">CM</text>
<text x="24.8" y="84.8" transform="rotate(-90 24.8 84.8)">NC_0603</text>
<text x="28.6" y="84.8" transform="rotate(-90 28.6 84.8)">NC_0603</text>
<text x="65.3" y="84.7">PLL_LF</text>
<text x="65.3" y="89.8">PLL_MODE0</text>
<text x="91.1" y="89.8">MP1</text>
<text x="91.1" y="87.2">MP0</text>
<text x="122.3" y="85.9">C123</text>
<text x="131.2" y="85.9">C125</text>
<text x="160.7" y="84.8" transform="rotate(-90 160.7 84.8)">NC_0603</text>
<text x="164.5" y="84.7" transform="rotate(-90 164.5 84.7)">0R_0603</text>
<text x="201.2" y="84.7">PLL_LF</text>
<text x="201.2" y="89.8">PLL_MODE0</text>
<text x="227" y="89.8">MP1</text>
<text x="227" y="87.2">MP0</text>
<text x="258.2" y="85.9">C140</text>
<text x="267.1" y="85.9">C142</text>
<text x="65.3" y="92.3">PLL_MODE1</text>
<text x="91.1" y="94.9">MP3</text>
<text x="91.1" y="92.3">MP2</text>
<text x="201.2" y="92.3">PLL_MODE1</text>
<text x="227" y="94.9">MP3</text>
<text x="227" y="92.3">MP2</text>
<text x="65.3" y="99.9">ADDR1/CDATA/WB</text>
<text x="65.3" y="97.4">ADDR0</text>
<text x="91.1" y="97.4">MP4</text>
<text x="91.1" y="99.9">MP5</text>
<text x="129" y="96.8">GND</text>
<text x="201.2" y="99.9">ADDR1/CDATA/WB</text>
<text x="201.2" y="97.4">ADDR0</text>
<text x="227" y="97.4">MP4</text>
<text x="227" y="99.9">MP5</text>
<text x="264.9" y="96.8">GND</text>
<text x="65.3" y="102.5">CLATCH/WP</text>
<text x="65.3" y="105">SDA/COUT</text>
<text x="65.3" y="107.6">SCL/CCLK</text>
<text x="91.1" y="105">MP7</text>
<text x="91.1" y="102.5">MP6</text>
<text x="91.1" y="107.6">MP8</text>
<text x="126.3" y="106" transform="rotate(-90 126.3 106)">CE_10uF_16V_0805</text>
<text x="201.2" y="102.5">CLATCH/WP</text>
<text x="201.2" y="105">SDA/COUT</text>
<text x="201.2" y="107.6">SCL/CCLK</text>
<text x="227" y="105">MP7</text>
<text x="227" y="102.5">MP6</text>
<text x="227" y="107.6">MP8</text>
<text x="262.2" y="106" transform="rotate(-90 262.2 106)">CE_10uF_16V_0805</text>
<text x="65.3" y="112.6">RESET</text>
<text x="90.1" y="112.6">MP10</text>
<text x="91.1" y="110.1">MP9</text>
<text x="135.2" y="108.4" transform="rotate(-90 135.2 108.4)">CE_100nF_50V_0603</text>
<text x="201.2" y="112.6">RESET</text>
<text x="226" y="112.6">MP10</text>
<text x="227" y="110.1">MP9</text>
<text x="271.1" y="108.4" transform="rotate(-90 271.1 108.4)">CE_100nF_50V_0603</text>
<text x="65.3" y="115.2">SELFBOOT</text>
<text x="90.1" y="115.2">MP11</text>
<text x="201.2" y="115.2">SELFBOOT</text>
<text x="226" y="115.2">MP11</text>
<text x="23.5" y="125.5" transform="rotate(-90 23.5 125.5)">R145</text>
<text x="27.4" y="125.5" transform="rotate(-90 27.4 125.5)">R147</text>
<text x="48.7" y="125.3">C112</text>
<text x="57.6" y="125.3">C114</text>
<text x="65.3" y="120.3">FILTA</text>
<text x="73" y="121.7" transform="rotate(-90 73 121.7)">AGND</text>
<text x="75.6" y="121.7" transform="rotate(-90 75.6 121.7)">AGND</text>
<text x="78.1" y="121.7" transform="rotate(-90 78.1 121.7)">AGND</text>
<text x="80.6" y="121.7" transform="rotate(-90 80.6 121.7)">PGND</text>
<text x="83.2" y="121.7" transform="rotate(-90 83.2 121.7)">RSVD</text>
<text x="85.7" y="121.7" transform="rotate(-90 85.7 121.7)">DGND</text>
<text x="88.3" y="121.7" transform="rotate(-90 88.3 121.7)">DGND</text>
<text x="89.7" y="120.3">FILTD</text>
<text x="108.4" y="124">C120</text>
<text x="117.2" y="124">C122</text>
<text x="159.4" y="125.5" transform="rotate(-90 159.4 125.5)">R156</text>
<text x="163.2" y="125.5" transform="rotate(-90 163.2 125.5)">R158</text>
<text x="183.3" y="125.3">C129</text>
<text x="201.2" y="120.3">FILTA</text>
<text x="208.9" y="121.7" transform="rotate(-90 208.9 121.7)">AGND</text>
<text x="211.5" y="121.7" transform="rotate(-90 211.5 121.7)">AGND</text>
<text x="214" y="121.7" transform="rotate(-90 214 121.7)">AGND</text>
<text x="216.5" y="121.7" transform="rotate(-90 216.5 121.7)">PGND</text>
<text x="219.1" y="121.7" transform="rotate(-90 219.1 121.7)">RSVD</text>
<text x="221.6" y="121.7" transform="rotate(-90 221.6 121.7)">DGND</text>
<text x="224.2" y="121.7" transform="rotate(-90 224.2 121.7)">DGND</text>
<text x="225.6" y="120.3">FILTD</text>
<text x="243" y="124">C137</text>
<text x="254.8" y="125.4">C139</text>
<text x="195.1" y="126.6">C131</text>
<text x="24.8" y="134.2" transform="rotate(-90 24.8 134.2)">0R_0603</text>
<text x="28.6" y="134.2" transform="rotate(-90 28.6 134.2)">0R_0603</text>
<text x="54.1" y="136.1">GND</text>
<text x="113.7" y="134.9">GND</text>
<text x="160.7" y="134.2" transform="rotate(-90 160.7 134.2)">0R_0603</text>
<text x="164.5" y="134.3" transform="rotate(-90 164.5 134.3)">NC_0603</text>
<text x="189.9" y="136.1">GND</text>
<text x="249.6" y="134.9">GND</text>
<text x="24.8" y="141.2">GND</text>
<text x="73.1" y="139.9">GND</text>
<text x="160.7" y="141.2">GND</text>
<text x="209" y="139.9">GND</text>
<text x="51.4" y="145.4" transform="rotate(-90 51.4 145.4)">CE_10uF_16V_0805</text>
<text x="60.2" y="146.5" transform="rotate(-90 60.2 146.5)">CE_100nF_50V_0603</text>
<text x="111" y="144.1" transform="rotate(-90 111 144.1)">CE_10uF_16V_0805</text>
<text x="119.9" y="145.2" transform="rotate(-90 119.9 145.2)">CE_100nF_50V_0603</text>
<text x="187.2" y="145.4" transform="rotate(-90 187.2 145.4)">CE_10uF_16V_0805</text>
<text x="196.1" y="146.5" transform="rotate(-90 196.1 146.5)">CE_100nF_50V_0603</text>
<text x="246.9" y="144.1" transform="rotate(-90 246.9 144.1)">CE_10uF_16V_0805</text>
<text x="255.8" y="145.2" transform="rotate(-90 255.8 145.2)">CE_100nF_50V_0603</text>
<text x="22.6" y="162.1">CE_100nF_50V_0603</text>
<text x="32.2" y="164.6">C143</text>
<text x="84.2" y="166">MEM_24AA256-I_SN</text>
<text x="88.5" y="164">U20</text>
<text x="141.3" y="166">MEM_24AA256-I_SN</text>
<text x="145.7" y="164">U21</text>
<text x="21" y="173">GND</text>
<text x="44.7" y="173.7">X1</text>
<text x="75.3" y="172.3">C144</text>
<text x="83.1" y="173.6">A0</text>
<text x="93.5" y="173.6">SDA</text>
<text x="132.5" y="172.3">C145</text>
<text x="140.2" y="173.6">A0</text>
<text x="150.7" y="173.6">SDA</text>
<text x="33.3" y="177.4">OE</text>
<text x="38.7" y="175.1" transform="rotate(-90 38.7 175.1)">Vcc</text>
<text x="39.2" y="177.4">OUT</text>
<text x="83.1" y="176.1">A1</text>
<text x="83.1" y="178.7">A2</text>
<text x="90.8" y="174.7" transform="rotate(-90 90.8 174.7)">VCC</text>
<text x="93.8" y="176.1">SCL</text>
<text x="94.4" y="178.7">WP</text>
<text x="140.2" y="176.1">A1</text>
<text x="140.2" y="178.7">A2</text>
<text x="148" y="174.7" transform="rotate(-90 148 174.7)">VCC</text>
<text x="150.9" y="176.1">SCL</text>
<text x="151.6" y="178.7">WP</text>
<text x="38.7" y="181.6" transform="rotate(-90 38.7 181.6)">GND</text>
<text x="71.7" y="184.6" transform="rotate(-90 71.7 184.6)">CE_100nF_50V_0603</text>
<text x="90.8" y="180.1" transform="rotate(-90 90.8 180.1)">GND</text>
<text x="128.8" y="184.6" transform="rotate(-90 128.8 184.6)">CE_100nF_50V_0603</text>
<text x="148" y="180.1" transform="rotate(-90 148 180.1)">GND</text>
<text x="36.3" y="190.7">GND</text>
<text x="73.1" y="188.2">GND</text>
<text x="130.3" y="188.2">GND</text>
<text x="23.1" y="194">OSC_CMS_12.288MHz_3.3V_5x3.2mm</text>
</g>
<g font-size="1.8" fill="#008400">
<text x="34.7" y="47.9">R150</text>
<text x="170.6" y="47.9">R161</text>
</g>
<g font-size="1.8" fill="#0000c2">
<text x="16.5" y="153.7">Oscillator for both DSP</text>
<text x="69.8" y="158.7">EEPROM for both DSP (Optionnal, without ESP32)</text>
</g>
</svg>
